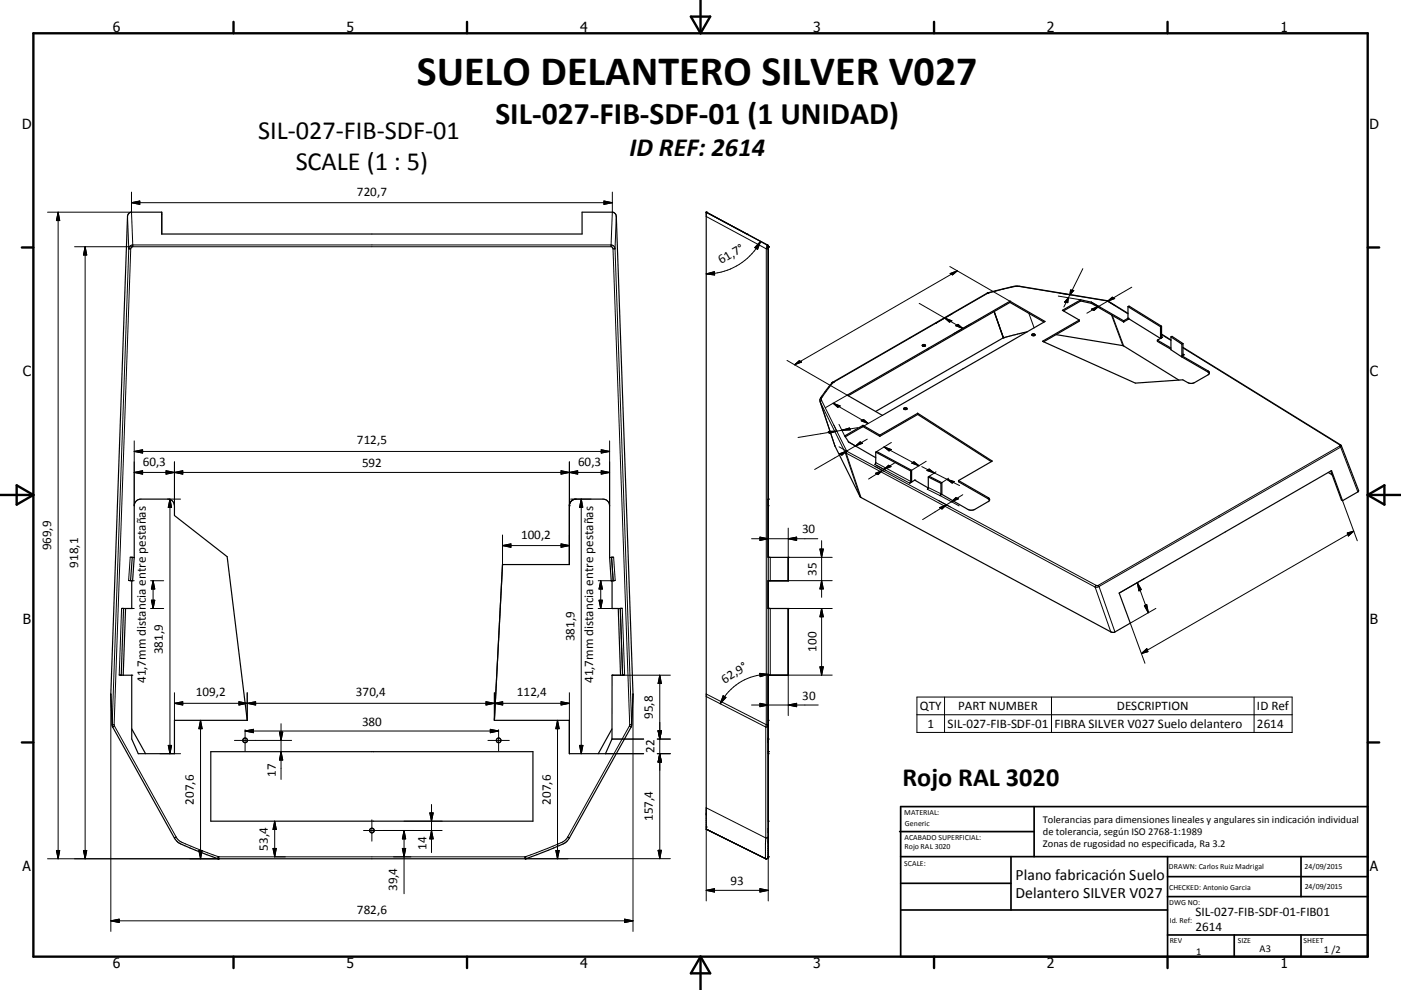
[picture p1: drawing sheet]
<svg xmlns="http://www.w3.org/2000/svg" width="420mm" height="297mm" viewBox="0 0 420 297" stroke-linecap="round" stroke-linejoin="round" font-family="sans-serif">
<g fill="#000">
<circle cx="211.7" cy="63.7" r=".18"/>
<circle cx="223.9" cy="70.2" r=".18"/>
<circle cx="230.3" cy="74" r=".18"/>
<circle cx="296" cy="87.9" r=".18"/>
<circle cx="296.1" cy="87.9" r=".18"/>
<circle cx="336.9" cy="96.2" r=".18"/>
<circle cx="338.2" cy="95.5" r=".18"/>
<circle cx="249.4" cy="114.8" r=".18"/>
<circle cx="249.6" cy="114.7" r=".18"/>
<circle cx="300.8" cy="101.4" r=".18"/>
<circle cx="347" cy="102.1" r=".18"/>
<circle cx="347.9" cy="101.5" r=".18"/>
<circle cx="230.3" cy="149.7" r=".18"/>
<circle cx="274.2" cy="144" r=".18"/>
<circle cx="183.3" cy="174.2" r=".18"/>
<circle cx="183.4" cy="167.2" r=".18"/>
<circle cx="183.8" cy="174.2" r=".18"/>
<circle cx="230.3" cy="167.2" r=".18"/>
<circle cx="236.3" cy="167.2" r=".18"/>
<circle cx="236.3" cy="167.3" r=".18"/>
<circle cx="39.5" cy="182.6" r=".18"/>
<circle cx="183.5" cy="182.6" r=".18"/>
<circle cx="186" cy="182.6" r=".18"/>
<circle cx="236.3" cy="182.6" r=".18"/>
<circle cx="39.5" cy="202.6" r=".18"/>
<circle cx="183.5" cy="202.6" r=".18"/>
<circle cx="186.7" cy="202.5" r=".18"/>
<circle cx="230.3" cy="202.6" r=".18"/>
<circle cx="230.3" cy="216.1" r=".18"/>
<circle cx="230.3" cy="221.7" r=".18"/>
<circle cx="230.3" cy="225.5" r=".18"/>
<circle cx="230.3" cy="226.1" r=".18"/>
<circle cx="65.3" cy="257.6" r=".18"/>
<circle cx="65.5" cy="257.6" r=".18"/>
<circle cx="157.5" cy="257.6" r=".18"/>
<circle cx="211.7" cy="248.1" r=".18"/>
<circle cx="229.5" cy="257.6" r=".18"/>
<circle cx="229.7" cy="257.6" r=".18"/>
<circle cx="230.3" cy="246.4" r=".18"/>
<circle cx="230.3" cy="257.1" r=".18"/>
</g>
<g fill="none" stroke="#000" stroke-width=".36">
<path d="M38.6 64l.8-.3h9.1v6.5h126v-6.5h9.1a1.31 1.31 0 0 1 1.2 1.2l5 143.3-.4 9.5-18.7 33.7a4.8 4.8 0 0 1-3.1 2.3l-9.9 3.9h-92.3l-5.1-1.9a27.9 27.9 0 0 1-7.1-3.1l-.9-1.2-18.7-33.7-.4-9.5 5-143.3zM230.1 73.6h.1M230.1 73.6l-18.4-9.9v185.1l18.1 8.8M230.2 73.6v.1M230.2 73.7l.1 .1M230.2 73.7l.1 .2M230.3 73.8v183.4l-.3 .4M230.3 73.8v.1M230.3 73.9v.1M296 87.9l-46.4 26.8M296 87.9l8-2h1.7l26.4 4.3 6.1 3.8M296.1 87.9h.1"/>
<path d="M296.1 87.9h-.1M296.2 87.9h.1M298 93.5l2.8 7.9M302.8 90.7l10.2 5.9M302.8 90.7l-48.5 28M302.8 90.4v.3M308 99.5l-7.2 1.9M323.6 96l-11 6.4 27.8 12.5 14.2-.9 1.5 .8a2.16 2.16 0 0 0 2 0l4.1-2.3 .4-.5M323.6 96v.4l-10.7 6.1M324 90.3l3.2 .7M324 90.3l-5.2 3M324 89.9l-5.5 3.2 5.1 2.9"/>
<path d="M324 89.9l3.2 .8M324 89.9v.4M327.2 91l9.7 5.6M327.2 90.7l9.7 5.5M327.2 90.7v.3M336.9 96.2l1.3-.7 9.7 6M336.9 96.2v.4M338.2 92v3.8M338.2 95.8l-1.3 .8M338.2 92l.3-.2 9.7 6.1M338.2 92l9.7 6M338.5 95.7l-.3 .1"/>
<path d="M347.9 98v3.5M348.2 97.9v3.1l.3 .2-.6 .3M348.2 97.9l-.3 .1M249.6 114.7l-3.6 4.7-.2 .9 4.5 13.4 7.7 15.5 75.4 40.5h.7l4.8-2.8-3.4-9 63.7-36.7 3.3 9M249.6 114.7l.2 .1M254 118.5l48.8-28.1 10.5 6.1-48.8 28.1zM276.5 103.5a.4 .4 0 0 1 .6-.2 .4 .4 0 0 1 .1 .6l-.6-.1zM276.6 103.8h.8M300.8 101.4l-38.3 22M309.4 100.3a.44 .44 0 0 1 .5-.2 .44 .44 0 0 1 .3 .6 .48 .48 0 0 1-.5 .1 .48 .48 0 0 1-.3-.5zM309.5 100.6h.7M316.6 100.4l20.2 3.3 16.6 10.3"/>
<path d="M347 102.1v.3l4.1 2.4M347 102.1l4.1 2.3M347.9 101.5l-.9 .6M348.2 100.2l2.9 1.8M351.1 101.1v3.8l3.2 2.2M351.1 101.1l.3-.2 3.3 2.2M351.1 101.1l3.2 2.2M354.3 107.1l8.1 4.6 .2 .3M354.3 103.3v3.8M354.7 103.1v3.1l.3 .2-.7 .4 7.9 4.5 .3 .2 .1 .5M354.7 103.1l-.4 .2M354.7 104.2l47.3 29.4 5.3 13.7-.2 .3-4.6 2.6"/>
<path d="M258.7 127.6l-5.5 3.2 1.3 1.8 8.1 4.7M258.7 127.6l5.1 2.9M258.7 128l5.1 2.9M258.7 127.6v.4M258.7 128l-5.3 3M262.6 135.6l10.4 5.7M262.6 135.6v3.3l-.3 .5M262.6 135.6l.2-.1 10.5 5.6M263.8 130.5v.4M271 122.5a.44 .44 0 0 1 .6-.2 .44 .44 0 0 1 .2 .5 .48 .48 0 0 1-.5 .1 .48 .48 0 0 1-.3-.4zM271 122.8h.9M275.1 124l-11.3 6.5"/>
<path d="M275.1 124l22.4 14.3-10.1 5.9M275.1 124v.3M275.1 124.3l22.1 14.2M275.1 124.3l-11.3 6.6M273 141.3v3.1l-.3 .6 .6-.4M273.3 144.6l.9-.6 4.1 2.4M273.3 141.1v3.5M273.3 141.1l-.3 .2M278.3 146.4l-.3 .4M278.3 143.1v3.3M278.3 143.1l.3-.2 3.8 1.9M278.3 143.1l3.8 1.9"/>
<path d="M282.1 145v3.1l-.3 .6 .6-.4M282.4 148.3l7.8 4.5 .7 .3 1.3-.3 4.5-2.7M282.4 144.8v3.5M282.4 144.8l-.3 .2M287.4 144.2l8.9 5.1 .3 .3 .1 .5M287.4 144.2v.3l8.9 5.2 .4 .4M398.2 141.7l1.2 .8M399 141.3l3.2 8.7 .3 .2M38.6 174.1l.5 .1M39 167.2h.7M39.5 174.2v8.4h-2.5M39.7 167.2l.5 .1"/>
<path d="M39.7 167.2l-.6 7M40.2 167.3v-15.6a2.03 2.03 0 0 1 2-2h8.1a1.99 1.99 0 0 1 2 2v3l15.8 12.3 6 49.1h-21.8v10h-10.8l-2-4.4v-19.1h-2.6M40.2 167.3l-.4 6.9h-.7M182.8 167.3v-15.6a2.03 2.03 0 0 0-2-2h-8.1a1.98 1.98 0 0 0-2 2v17.7h-20l-2.5 46.7h22.5v10h10.8l2-4.4v-19.1h2.5M182.8 167.3l.5 6.9h.5M183.4 167.2l-.6 .1M183.4 167.2l.4 7M183.5 174.2v8.4h1.9M184 167.2h-.6M184.4 174.1l-.6 .1M230.3 174.1l6 .1M230.3 167.2h6v7h-6"/>
<path d="M36.4 182.5l.6 .1M37 182.6l-.7 19.9M37.6 182.6l-.7 20M185.4 182.6h.1M185.4 182.6l.6 20M186 182.6l.7 19.9M186 182.6h-.6M186.6 182.5l-.6 .1M230.4 182.5l.5 .1M230.6 182.5l5.7 .1v20h-6M35.7 202.5h.6M36.3 202.5l.6 .1"/>
<path d="M39.5 218.7l4.1 7.4M183.5 218.7l-4.1 7.4M186.7 202.5l-.7 .1M187.3 202.5h-.6M230.3 202.5h.1M230.3 202.5h6M63.2 225.5h96.6v20.9h-96.6zM65.5 257.1v.5M157.5 257.1v.5M157.7 257.6h-.1M230 257.6h-.2M230 257.6h-.1"/>
<path d="M230.3 257.1l-.2 .4"/>
<circle cx="73.5" cy="222.1" r=".71"/>
<circle cx="149.5" cy="222.1" r=".7"/>
<circle cx="111.5" cy="249.2" r=".69"/>
</g>
<g fill="none" stroke="#000" stroke-width=".3">
<path d="M39.4 57.6v6.1M183.6 57.6l-.4 15.9M14.3 63.7h25.1M17.4 63.7v193.9M17.4 63.7l.5 2.5h-1zM22.4 74h160.8M25.5 74v183.6M25.5 74l.5 2.5h-1zM38.2 64.9l.4 9.8M38.6 74.7h.6M38.6 74.7l-5 142.7M39.2 74.7l-5 142.7"/>
<path d="M39.4 63.7l.4 9.8M39.4 60.8h144.2M39.4 60.8l2.5-.5v1zM39.8 73.5h143.4M39.8 73.5v.5l-.3 .1-.3 .6M39.8 73.5l-.7 .2-.5 1M181.1 60.3l2.5 .5-2.5 .5zM183.2 74l.4 .2 .2 .5M183.2 73.5v.5M183.2 73.5l.7 .2 .5 1M183.8 74.7l5 142.7M183.8 74.7h.6"/>
<path d="M184.4 74.7l5 142.7M184.8 64.9l-.4 9.8M211.7 64.9l18 9.8M228 72.4a18.4 18.4 0 0 1-16.3 9.8M228 72.4l-.9 2.4-.8-.5zM229.7 74.7h.6M229.7 74.7v142.7M230 73.5h.1M230 73.5l.3 .5M230 73.5l-.3 1.2M230.3 74h.1M230.3 74v93.2"/>
<path d="M284.8 80l18 10.4M211.7 82.2l2.5-.7v1zM275.6 91l13 7.5M280.5 97h.1M283.3 95.4l2.1 .8-.7 .5zM284.9 82.1l2.1-.8-1.4 1.2zM285.5 94.1l-5 2.9M286.5 97.7l.7-.4 1.4 1.2zM287 81.3l-48.8 28.1M290.9 97.2l-5 2.9M296 87.9h.1M296.1 87.9h.1"/>
<path d="M296.2 87.9h.1M296.2 87.9l-46.4 26.9M298.1 93.5l2.8 7.8M302.8 90.4h.1M305.6 86l26.2 4.3M305.6 86h-1.8l-7.6 1.9M305.7 85.9l-.1 .1M308.5 94l1.5 4.4M317.3 88.8l6.7 1.1M317.7 88l3.1 .4M320.3 89.3l-1.4 2.8M320.3 89.3l-.2 1.5-.9-.2z"/>
<path d="M320.8 88.4l-.5 .9M321 87l.9 .2-1.1 1.2zM324.6 80.6l-3.8 7.8M327.1 90.6l2.8 1.6M327.3 92.7l2.1-.8-1.4 1.2zM329.4 91.9l-3.5 2.1M331.8 90.3h.2M331.8 90.2v.1M331.9 90.2h-.1M332 90.3l6.2 3.9M332 90.3h.3M332 90.3l2.3 1.4"/>
<path d="M332.1 90.4l1.4-1.2 .7 .4zM332.1 90.4l-2.7 1.5M333.2 94.5l3.4 9.2M333.5 94.6l3.4 9.2M336.9 96.2v.4M339.3 86.2l-7.2 4.2M236 108.1l18 10.4-6.5 3.8M238.2 109.4l1.4-1.2 .7 .4zM249.5 114.8h-.1M249.6 114.7l.2 .1M249.6 114.7h.1M249.6 114.7l-.1 .1"/>
<path d="M249.7 114.7l-.2 .1M249.7 114.7l.1 .1M249.8 114.8h.1M249.8 114.8l-3.4 4.5v.9M300.6 100.7l.2 .7M348.2 101l.3 .2M348.2 100.4l2.9 1.7M354.7 106.2l.3 .2M354.7 104.4l46.9 29.1M362.2 111.3v.3M40.2 135.4h142.6M40.2 135.4l2.6-.5v1z"/>
<path d="M40.2 132.3v19.4M52.3 138.6v13.1M170.7 138.6v13.1M180.3 134.9l2.5 .5-2.5 .5zM182.8 132.3v19.4M245.9 120.7l7.5 15.1M245.9 120.7l4.4 13.1M246.4 120.2l7.4 15.1M246.4 120.2l-.5 .5M248.3 129.4l2.6-.1-2.3 .7zM249.8 121l10.5 6.1M249.8 121l2.1 .8-.7 .4z"/>
<path d="M250 127.6l.9 1.7M250.9 129.3l-11.6 1.9M251.5 127.3l1.7 3.5M251.6 134l2.4 1.4M251.7 136.1l2.1-.8-1.4 1.3zM252.4 129.1l2.3-.7 .2 .6zM253.4 135.8l.3 .1M253.4 135.8l4.4 13.2M253.7 135.9l74.6 40.2M253.7 135.9l4.4 13.4M253.8 135.3l-9.6 5.5M253.8 135.3l.2 .1"/>
<path d="M253.8 135.3l-.4 .5M254 135.4l74.6 40.2M254 135.4l-.3 .5M254.2 132.5l2.3 1.3M256.5 133.8l1.4-1.2 .7 .4zM256.5 133.8l-2.7 1.5M257.2 128.3l-6.3 1M258.2 126.2l.7-.4 1.4 1.3zM260 131.8l-3.5 2M262.3 139.9l2.9 1.6M262.3 139.4l10.4 5.6M262.6 138.8l10.4 5.6"/>
<path d="M262.7 139.6l3 1.6M264.5 124.6l-6.4 3.7M265 134.1l10.5 5.6M265 134.1l2.2 .8-.7 .4zM267.2 132.7l-4.4 2.8M268.5 138.7l-3.5 2.1M273.4 138.9l.6-.4 1.5 1.2zM276.4 140l3.7 1.9M277.7 138.4l-4.4 2.7M401.6 133.5l.2 .2M401.7 133.8l-72.5 41.8M401.7 133.8l.2 .3"/>
<path d="M401.7 133.7v.1M401.8 133.7h-.1M401.9 133.4l-.3 .1M401.9 134.1l-72.4 41.9M401.9 134.1l5.2 13.5M402.2 133.8l-.3 .3M40.2 141.7h142.6M40.2 141.7l2.6-.5v1zM49.8 141.2l5 1v-1l-5 1zM50.3 149.7h3.8M51 149.7v76.4M51 149.7l.4 2.5h-1z"/>
<path d="M168.2 141.2l5 1v-1l-5 1zM170.7 151.7h.1M171.1 149.7h6.1M174.3 149.7l-.5 2.5h.6M174.3 149.7v76.4M174.3 149.7l.2 1.4M180.3 141.2l2.5 .5-2.5 .5zM230.3 151.7h.1M230.3 149.7h.1M236.3 158.5v8.7h13.2M262.5 142l2.1-.9-1.4 1.3zM264.6 141.1l-4.2 2.6"/>
<path d="M265 140.8l1.4-1.2 .7 .4zM265 140.8l-.4 .3M277.9 141.2l.7-.5 1.5 1.2zM278 146.8l9.6 5M278.3 146.3l3.8 1.8M280.1 141.9l3.8 1.9M280.6 141.6l-2 1.3M281.4 150.2l3.5 1.9M281.7 152.3l2-.8-1.3 1.2zM283.7 151.5l-7.1 4.4M283.9 143.8l3.8 1.9M283.9 143.8l2.2 .7-.6 .4z"/>
<path d="M284.4 143.5l-2 1.3M285.2 150.5l1.4-1.2 .7 .4zM285.2 150.5l-1.5 1M288.6 148.4l-3.4 2.1M296.3 149.3v.4M402.5 150.2l4.4 12M403.9 159.9l2-.6-1.6 1.5zM405.9 159.3l-63.7 36.8M39 167.2l-.4 6.9M39.5 174.2h.7M45.1 174.2h4M45.9 174.2l.5 2.5h-1z"/>
<path d="M45.9 174.2v8.4M150.7 163.7h20M150.7 163.7l2.5-.5v1zM150.7 160.5v8.9M168.2 163.2l2.5 .5-2.5 .5zM170.7 160.5v8.9M179.3 174.2h4.2M180.1 174.2v8.4M180.1 174.2l.5 2.5h-1zM183.4 167.2l.4 7M184 167.2l.4 6.9M225.3 161.6h19.9"/>
<path d="M227.8 161.1l2.5 .5-2.5 .5zM230.3 174.2v8.3M230.9 167.2v7M236.3 161.6l2.5-.5v1zM236.3 174.2h13.2M245.8 164.7h1l-.5 2.5zM246.3 162.2v17M246.3 174.2l.5 2.5h-1zM328.3 176.1l4.7 13.5M328.6 175.6h.6M328.6 175.6l-.3 .5M329.2 175.6l.3 .4"/>
<path d="M329.5 176l-1.2 .1M329.5 176l4.8 13.6M341 174.8l3.3 9M341 174.8l1.2 2.1-.7 .4zM343.2 173.5l-7.7 4.4M36.4 182.5l-.7 20M39.5 182.6h.7M45.1 182.6h4M45.4 180.1h1l-.5 2.5zM179.3 182.6h4.2M179.6 180.1h1l-.5 2.5zM186 182.6l.7 19.9"/>
<path d="M186.6 182.5l.7 20M230.9 182.6v19.9M236.3 182.6h13.2M246.3 182.6v19.9M246.3 182.6l.5 2.4h-1zM342.2 196.1l1.6-1.5 .4 .9zM343.1 181.7l.7-.4 .5 2.5zM346.5 182.5l-7.6 4.4 4.4 12.1M33.6 217.4h.1M33.6 217.4v.1M33.6 217.4l-.4-9.2v71.2M33.7 217.4h.5"/>
<path d="M33.8 218.1h.1M34.2 217.4l.1 .4M34.3 217.8l18.5 33.3M34.3 217.8l-.5 .3M52.3 211l2.5-.5v1zM52.3 207.8v8.3M52.3 211h118.4M60.1 216.1v41.5M60.1 216.1l.5 2.5h-1zM71.6 210.5l2.5 .5-2.5 .5zM73.5 218.9v6.4M73.5 219.3h76"/>
<path d="M73.5 219.3l2.5-.5v1zM74.1 207.8v8.3M74.1 211l2.5-.5v1zM83.8 219.6h1l-.5 2.5zM84.3 217.1v16.7M145.7 210.5l2.5 .5-2.5 .5zM147 218.8l2.5 .5-2.5 .5zM148.2 211l2.5-.5v1zM148.2 207.8v8.3M149.5 218.9v6.4M167.1 216.1l.6 2.5h-1.1zM167.1 216.1v41.5"/>
<path d="M168.2 210.5l2.5 .5-2.5 .5zM170.7 207.8v8.3M183.5 202.6h17.5M188.7 217.8l-18.5 33.3M188.7 217.8l.5 .3M188.8 217.4l-.1 .4M189.4 217.4h-.6M189.4 217.4v.1M189.4 217.4l.4-9.2v71.2M197.3 219.2h1l-.5 2.5zM197.8 202.6v55M197.8 202.6l.5 2.5h-1z"/>
<path d="M211.7 209l17.9 9.1M211.7 208.2l18 9.2M216.8 208.7l.8 .6-1.7 1.8zM225.3 211.5h20M227.8 202l2.5 .3-2.4 .7zM227.8 211l2.5 .5-2.5 .5zM229.6 218.1v33.3M229.7 217.4h.6M229.7 217.4l-.1 .7M230.3 202.6v67.7M230.3 217.8l-.7 .3M230.3 202.3a16.1 16.1 0 0 0-14.4 8.8"/>
<path d="M236.3 211.5l2.5-.5v1zM245.8 200.1h1l-.5 2.4zM249.5 202.5h-13.2v12.2M274.9 209.1h112.5v10.6h-112.5zM274.9 214.4h112.5M283.2 209.1v10.6M315.2 209.1v10.6M376 209.1v10.6M48 226.1h6.1M50.4 223.6h1l-.4 2.5zM70.3 222.1h17.1M84.3 225.5l.5 2.5h-1z"/>
<path d="M146.3 222.1h6.4M173.8 223.6h1l-.5 2.5zM181.5 226.1h11.5M183.5 221.7h9.5M197 226.1h4M197 221.7h4M197.8 226.1l.5 2.5h-1zM16.9 255.2h1l-.5 2.4zM25 255.2h1l-.5 2.4zM52.8 251.1l-.5 .3M52.8 251.1a4.5 4.5 0 0 0 2.8 2.1l9.9 3.8M59.6 255.2h1l-.5 2.4z"/>
<path d="M65.3 257.6h.1M65.3 257.5v.1M65.4 257.4l-.1 .1M65.4 257.3l-.1 .3M65.5 257.2l-.1 .3M65.5 257.1h.1M65.5 257.1h92M65.5 257v.6h-51.2M65.5 257.1v.1M65.5 257l-.1 .3M81.8 254.5h1l-.4 2.6zM82.4 246.4v10.7"/>
<path d="M82.4 246.4l.4 2.5h-1zM109 249.2h23.6M111.5 246v6.4M120.6 254.5h1l-.5 2.6zM121.1 249.2v18.9M121.1 249.2l.5 2.5h-1zM121.1 246.4h11.5M128.9 243.9h1l-.5 2.5zM129.4 249.2l.5 2.5h-1zM129.4 241.4v14.4M157.5 257.1h.1M157.5 257.1v.5h43.5"/>
<path d="M157.5 257.1v.1M157.5 257v.1M157.5 257l.1 .3M157.6 257.3v.1M157.6 257.4v.1M157.6 257.5l.1 .1M157.7 257.6h.1M166.6 255.2h1.1l-.6 2.4zM170.2 251.1a4.7 4.7 0 0 1-2.8 2.1l-9.9 3.8M170.2 251.1l.5 .3M197.3 255.1h1l-.5 2.5zM211.7 248.8l.6 .3"/>
<path d="M211.7 248.7l17.8 8.9M212.3 249.1h.1M212.4 249.1l17.1 8.5M229.5 257.6h.1M229.6 251.4l-.1 6.2M229.6 251.4l-17.9-9v27.9M229.6 257.6h.3M229.8 257.6h-.2M230 257.6h-.2M230.2 257.4l-.2 .2M230.2 257.4l-.4 .2M230.3 257.2l-.4 .4"/>
<path d="M230.3 257.1h.1M230.3 251.1l-.7 .3M230.3 257l-.1 .4M33.2 276.3h156.6M33.2 276.3l2.5-.5v1zM187.3 275.8l2.5 .5-2.5 .5zM211.7 267.1h18.6M211.7 267.1l2.5-.5v1zM227.8 266.6l2.5 .5-2.5 .5z"/>
</g>
<g fill="none" stroke="#000" stroke-width=".71">
<path d="M10 10h400v277h-400zM70 6.6v3.4M140 6.6v3.4M207.1 5h5.8l-2.9 5zM210 0v10M280 6.6v3.4M350 6.6v3.4M6.6 74.2h3.4M410 74.2h3.5M0 148.5h10M5 145.6l5 2.9-5 2.9zM410 148.5h10.1"/>
<path d="M410 148.5l5.1-2.9v5.8zM6.6 222.7h3.4M410 222.7h3.5M70 287v3.4M140 287v3.4M210 287v10M210 287l2.9 5h-5.8zM280 287v3.4M350 287v3.4"/>
</g>
<g fill="none" stroke="#000" stroke-width=".51">
<path d="M269.7 249.5h40.3M270 242h140v45h-140zM270 257h140M303.1 257v16M310 242v15M350 257v30M390.1 257v12M270 265h33.1M270 273h80M350 269h60M350 263h60M350 280.5h60"/>
<path d="M370 280.5v6.5M390.1 280.5v6.5"/>
</g>
<g fill="#000" stroke="#000" stroke-width=".3">
<path d="M17.4 63.7l.5 2.5h-1zM25.5 74l.5 2.5h-1zM39.4 60.8l2.5-.5v1zM181.1 60.3l2.5 .5-2.5 .5zM228 72.4l-.9 2.4-.8-.5zM211.7 82.2l2.5-.7v1zM283.3 95.4l2.1 .8-.7 .5zM284.9 82.1l2.1-.8-1.4 1.2zM286.5 97.7l.7-.4 1.4 1.2zM320.3 89.3l-.2 1.5-.9-.2zM321 87l.9 .2-1.1 1.2zM327.3 92.7l2.1-.8-1.4 1.2z"/>
<path d="M332.1 90.4l1.4-1.2 .7 .4zM238.2 109.4l1.4-1.2 .7 .4zM40.2 135.4l2.6-.5v1zM180.3 134.9l2.5 .5-2.5 .5zM248.3 129.4l2.6-.1-2.3 .7zM249.8 121l2.1 .8-.7 .4zM251.7 136.1l2.1-.8-1.4 1.3zM252.4 129.1l2.3-.7 .2 .6zM256.5 133.8l1.4-1.2 .7 .4zM258.2 126.2l.7-.4 1.4 1.3zM265 140.8l1.4-1.2 .7 .4zM265 134.1l2.2 .8-.7 .4z"/>
<path d="M273.4 138.9l.6-.4 1.5 1.2zM40.2 141.7l2.6-.5v1zM49.8 141.2l2.5 .5-2.5 .5zM51 149.7l.4 2.5h-1zM52.3 141.7l2.5-.5v1zM168.2 141.2l2.5 .5-2.5 .5zM170.7 141.7l2.5-.5v1zM174.3 149.7l.5 2.5h-1zM180.3 141.2l2.5 .5-2.5 .5zM262.5 142l2.1-.9-1.4 1.3zM277.9 141.2l.7-.5 1.5 1.2zM281.7 152.3l2-.8-1.3 1.2z"/>
<path d="M283.9 143.8l2.2 .7-.6 .4zM285.2 150.5l1.4-1.2 .7 .4zM45.9 174.2l.5 2.5h-1zM150.7 163.7l2.5-.5v1zM168.2 163.2l2.5 .5-2.5 .5zM180.1 174.2l.5 2.5h-1zM227.8 161.1l2.5 .5-2.5 .5zM236.3 161.6l2.5-.5v1zM245.8 164.7h1l-.5 2.5zM246.3 174.2l.5 2.5h-1zM341 174.8l1.2 2.1-.7 .4zM403.9 159.9l2-.6-1.6 1.5z"/>
<path d="M45.4 180.1h1l-.5 2.5zM179.6 180.1h1l-.5 2.5zM246.3 182.6l.5 2.4h-1zM343.1 181.7l.7-.4 .5 2.5zM342.2 196.1l1.6-1.5 .4 .9zM52.3 211l2.5-.5v1zM60.1 216.1l.5 2.5h-1zM71.6 210.5l2.5 .5-2.5 .5zM73.5 219.3l2.5-.5v1zM74.1 211l2.5-.5v1zM83.8 219.6h1l-.5 2.5zM145.7 210.5l2.5 .5-2.5 .5z"/>
<path d="M147 218.8l2.5 .5-2.5 .5zM148.2 211l2.5-.5v1zM167.1 216.1l.6 2.5h-1.1zM168.2 210.5l2.5 .5-2.5 .5zM197.3 219.2h1l-.5 2.5zM197.8 202.6l.5 2.5h-1zM216.8 208.7l.8 .6-1.7 1.8zM227.8 211l2.5 .5-2.5 .5zM227.8 202l2.5 .3-2.4 .7zM236.3 211.5l2.5-.5v1zM245.8 200.1h1l-.5 2.4zM50.4 223.6h1l-.4 2.5z"/>
<path d="M84.3 225.5l.5 2.5h-1zM173.8 223.6h1l-.5 2.5zM197.8 226.1l.5 2.5h-1zM16.9 255.2h1l-.5 2.4zM25 255.2h1l-.5 2.4zM59.6 255.2h1l-.5 2.4zM81.8 254.5h1l-.4 2.6zM82.4 246.4l.4 2.5h-1zM120.6 254.5h1l-.5 2.6zM121.1 249.2l.5 2.5h-1zM128.9 243.9h1l-.5 2.5zM129.4 249.2l.5 2.5h-1z"/>
<path d="M166.6 255.2h1.1l-.6 2.4zM197.3 255.1h1l-.5 2.5zM33.2 276.3l2.5-.5v1zM187.3 275.8l2.5 .5-2.5 .5zM211.7 267.1l2.5-.5v1zM227.8 266.6l2.5 .5-2.5 .5z"/>
</g>
<text font-size="12.6" x="125" y="25.4">SUELO DELANTERO SILVER V027</text>
<text font-size="9.4" x="148.6" y="37.3">SIL-027-FIB-SDF-01 (1 UNIDAD)</text>
<g font-size="7.9">
<text x="77.4" y="41.8">SIL-027-FIB-SDF-01</text>
<text x="188.7" y="46.7">ID REF: 2614</text>
<text x="88.6" y="50.9">SCALE (1 : 5)</text>
<text x="270.6" y="235.9">Rojo RAL 3020</text>
</g>
<g font-size="4.7">
<text x="304.5" y="263.9">Plano fabricación Suelo</text>
<text x="304.5" y="269.3">Delantero SILVER V027</text>
</g>
<g font-size="4.2">
<text x="33.9" y="9.6">6</text>
<text x="103.9" y="9.6">5</text>
<text x="173.9" y="9.6">4</text>
<text x="243.8" y="9.6">3</text>
<text x="313.9" y="9.6">2</text>
<text x="383.9" y="9.6">1</text>
<text x="6.7" y="38.7">D</text>
<text x="410.5" y="38.7">D</text>
<text x="6.9" y="112.9">C</text>
<text x="410.7" y="112.9">C</text>
<text x="6.9" y="187.1">B</text>
<text x="410.7" y="187.1">B</text>
<text x="6.8" y="261.4">A</text>
<text x="410.7" y="261.4">A</text>
<text x="33.9" y="290.4">6</text>
<text x="103.9" y="290.4">5</text>
<text x="173.9" y="290.4">4</text>
<text x="243.8" y="290.4">3</text>
<text x="313.9" y="290.4">2</text>
<text x="383.9" y="290.4">1</text>
</g>
<g font-size="3.9">
<text x="107" y="58.8">720,7</text>
<text x="216.2" y="79.3" transform="rotate(-31 216.2 79.3)">61,7°</text>
<text x="107" y="133.3">712,5</text>
<text x="42.8" y="139.7">60,3</text>
<text x="108.5" y="140.2">592</text>
<text x="173.3" y="139.7">60,3</text>
<text x="156.2" y="161.6">100,2</text>
<text x="240.5" y="160">30</text>
<text x="15.3" y="165.1" transform="rotate(-90 15.3 165.1)">969,9</text>
<text x="23.5" y="170.3" transform="rotate(-90 23.5 170.3)">918,1</text>
<text x="244.8" y="172.7" transform="rotate(-90 244.8 172.7)">35</text>
<text x="48.9" y="196.3" transform="rotate(-90 48.9 196.3)">381,9</text>
<text x="172.2" y="192.4" transform="rotate(-90 172.2 192.4)">381,9</text>
<text x="244.8" y="195.6" transform="rotate(-90 244.8 195.6)">100</text>
<text x="43.7" y="205" transform="rotate(-90 43.7 205)">41,7mm distancia entre pestañas</text>
<text x="58.8" y="209">109,2</text>
<text x="106.7" y="209">370,4</text>
<text x="154.9" y="209">112,4</text>
<text x="177.9" y="205" transform="rotate(-90 177.9 205)">41,7mm distancia entre pestañas</text>
<text x="217.3" y="205.1" transform="rotate(-31 217.3 205.1)">62,9°</text>
<text x="240.5" y="210">30</text>
<text x="195.7" y="215.6" transform="rotate(-90 195.7 215.6)">95,8</text>
<text x="275.8" y="213">QTY</text>
<text x="287.3" y="213">PART NUMBER</text>
<text x="334.9" y="213">DESCRIPTION</text>
<text x="376.9" y="213.1">ID Ref</text>
<text x="108.5" y="217.8">380</text>
<text x="278" y="218.4">1</text>
<text x="284.1" y="218.4">SIL-027-FIB-SDF-01</text>
<text x="316.1" y="218.4">FIBRA SILVER V027 Suelo delantero</text>
<text x="376.9" y="218.4">2614</text>
<text x="196.3" y="225.9" transform="rotate(-90 196.3 225.9)">22</text>
<text x="82.7" y="233.1" transform="rotate(-90 82.7 233.1)">17</text>
<text x="58.1" y="241.4" transform="rotate(-90 58.1 241.4)">207,6</text>
<text x="165.1" y="241.4" transform="rotate(-90 165.1 241.4)">207,6</text>
<text x="195.7" y="246.4" transform="rotate(-90 195.7 246.4)">157,4</text>
<text x="80.3" y="255.2" transform="rotate(-90 80.3 255.2)">53,4</text>
<text x="127.8" y="255" transform="rotate(-90 127.8 255)">14</text>
<text x="119" y="267.4" transform="rotate(-90 119 267.4)">39,4</text>
<text x="219" y="265.5">93</text>
<text x="107" y="274.2">782,6</text>
<text x="358.4" y="274.9">SIL-027-FIB-SDF-01-FIB01</text>
<text x="358.4" y="279.4">2614</text>
</g>
<g font-size="3.1">
<text x="312.7" y="246.8">Tolerancias para dimensiones lineales y angulares sin indicación individual</text>
<text x="312.7" y="250.4">de tolerancia, según ISO 2768-1:1989</text>
<text x="312.7" y="254">Zonas de rugosidad no especificada, Ra 3.2</text>
<text x="358.6" y="286.5">1</text>
<text x="377.6" y="285.6">A3</text>
<text x="396.9" y="285.9">1 /2</text>
</g>
<g font-size="2.4">
<text x="271.1" y="244.4">MATERIAL:</text>
<text x="271.2" y="252">ACABADO SUPERFICIAL:</text>
<text x="271.3" y="247.9">Generic</text>
<text x="271.2" y="254.7">Rojo RAL 3020</text>
<text x="271.1" y="259.7">SCALE:</text>
<text x="350.4" y="260.8">DRAWN: Carlos Ruiz Madrigal</text>
<text x="391.1" y="260.6">24/09/2015</text>
<text x="350.5" y="267">CHECKED: Antonio Garcia</text>
<text x="391.2" y="266.7">24/09/2015</text>
<text x="350.5" y="271.4">DWG NO:</text>
<text x="350.7" y="276.9">Id. Ref:</text>
<text x="350.7" y="282.8">REV</text>
<text x="371.1" y="282.9">SIZE</text>
<text x="390.8" y="283">SHEET</text>
</g>
</svg>
